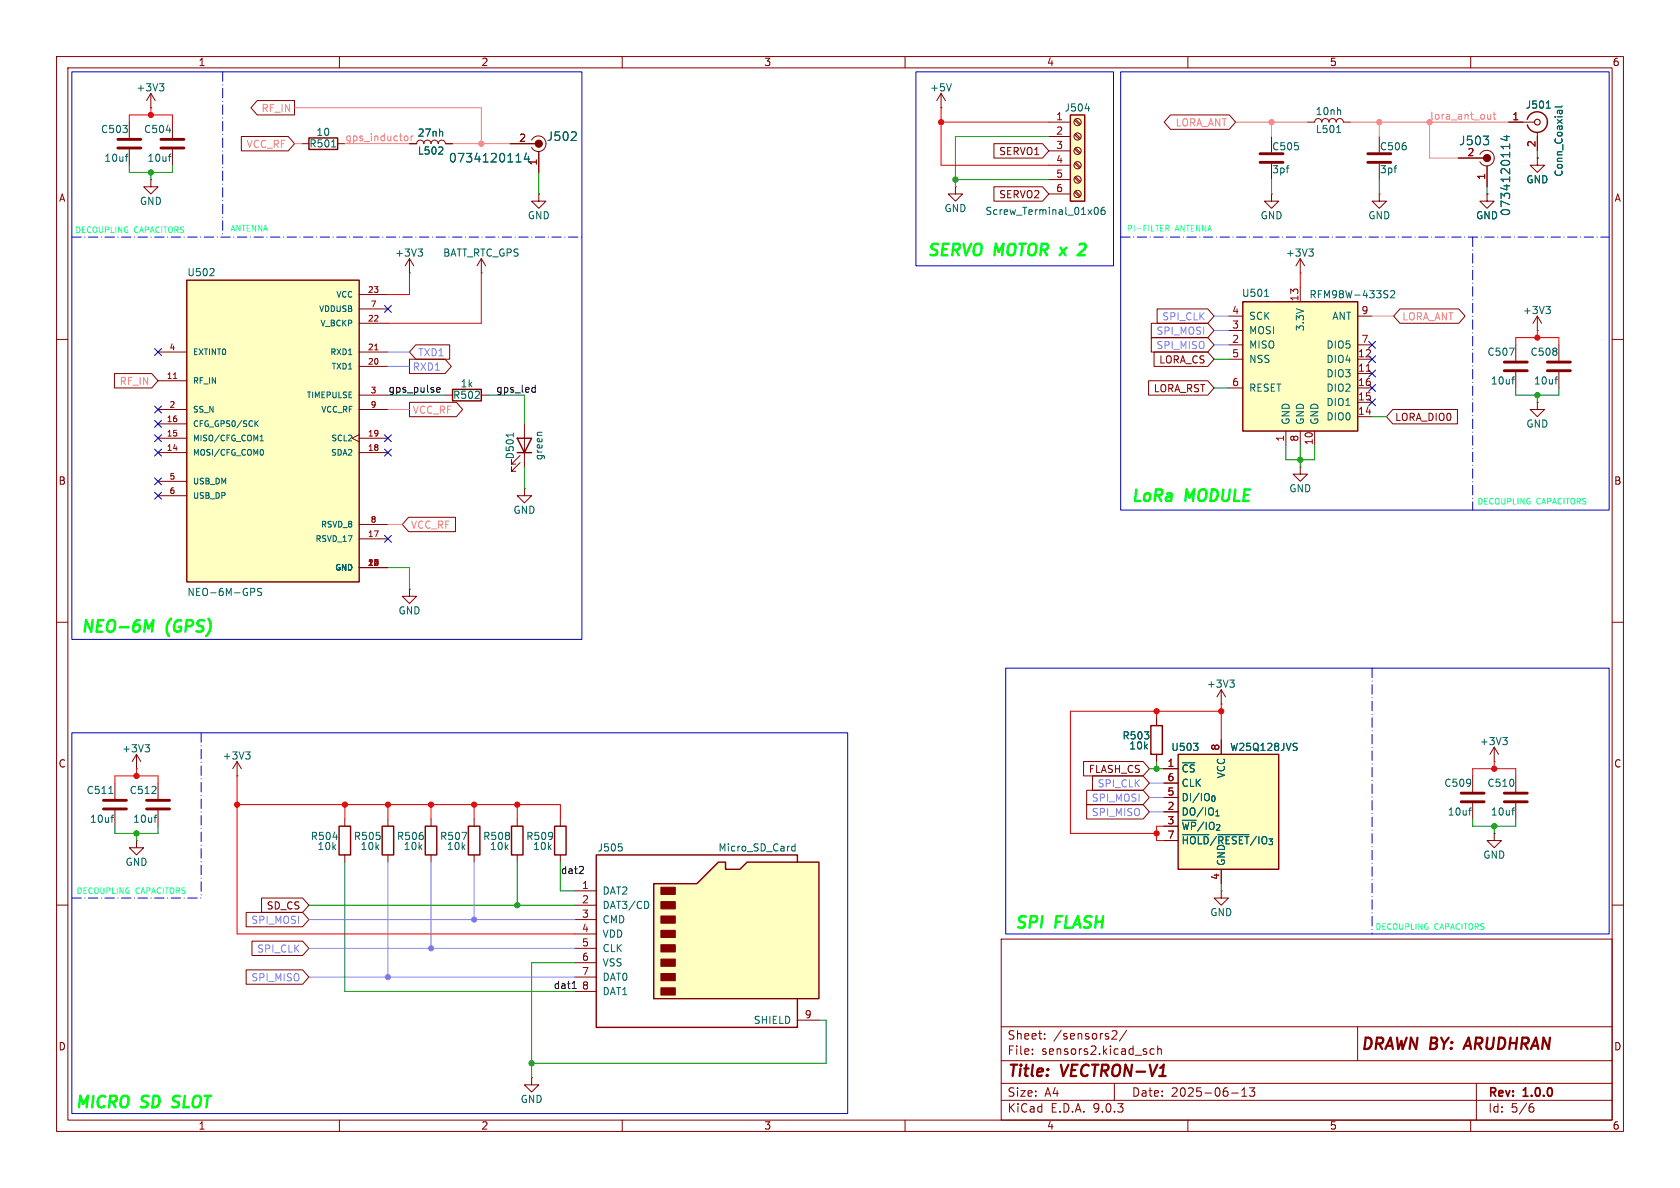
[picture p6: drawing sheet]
<svg xmlns="http://www.w3.org/2000/svg" width="297mm" height="210mm" viewBox="0 0 297 210" stroke-linecap="round" stroke-linejoin="round" font-family="sans-serif">
<g fill="none" stroke="#840000" stroke-width=".18">
<path d="M10 10h277v190h-277zM12 12h273v186h-273zM60 10v2M110 10v2M160 10v2M210 10v2M260 10v2M224.8 34.3v1.3h1.3l-1.3 1.2-1.3-1.2h1.3M224.8 34.3h.1M224.8 24.1v2.8M231.1 21.6h1.3a.64 .64 0 0 1 .6-.6 .64 .64 0 0 1 .7 .6 .64 .64 0 0 1 .6-.6 .64 .64 0 0 1 .6 .6 .64 .64 0 0 1 .7-.6 .64 .64 0 0 1 .6 .6 .64 .64 0 0 1 .7-.6 .64 .64 0 0 1 .6 .6h1.3M243.8 34.3v1.3h1.3l-1.3 1.2-1.2-1.2h1.2"/>
<path d="M243.8 34.3h.1M229.9 48.3h.1M229.9 45.7l-.8 1.3M229.9 45.7l.7 1.3M229.9 45.7v2.6M10 60h2M285 60h2M92.7 86.4v1.2h1.3l-1.3 1.3-1.3-1.3h1.3M92.7 86.4h.1M10 110h2M285 110h2M24.1 135.9h.1"/>
<path d="M24.1 133.4l-.7 1.2M24.1 133.4l.8 1.2M24.1 133.4v2.5M10 160h2M177 166h108v32h-108zM285 160h2M60 198v2M110 198v2M160 198v2M177 194.5h108M177 191.5h108M177 187.5h108"/>
<path d="M177 181.5h108M182.5 186.3v.1M182.5 185.5v.1M184.7 183.6v.1M184.7 182.8v.1M196.6 182.3l.6-.1 .2 .1 .1 .3-1 1.1h1M197 191.5v3M199.2 182.1l-1.3 2M204 185.5l-.4-.1-.3 .3v.4l.2 .2h.5M204.7 185.5l.2-.1 .3 .1 .1 .9M204.7 184.9v1.5M210 198v2"/>
<path d="M217.7 193.2h1.2M219.5 193.8h.9M219.5 192.7l.5-.4v1.5M220.9 192.3h.9l-.5 .6 .4 .1v.7l-.2 .1h-.4l-.2-.1M240 181.5v6M260 198v2M261 191.5v6.5M270.6 195.7h.4l.2 .3-.1 .5-.5 .1M271 195.1l-.4 .1"/>
</g>
<path d="M259.6 183.4l-.9 2" fill="none" stroke="#840000" stroke-width=".4"/>
<path d="M236.8 19.4l.2 .2v.7M227.4 29.7h.5M227.7 29.3h.2M236.3 23.4h.7M231.4 44h.8l-.5 .5M231.9 44.5l.3 .2v.3l-.3 .3M25.6 131.6h.8l-.4 .5M26.2 132.1l.2 .3v.3l-.2 .2" fill="none" stroke="#006464" stroke-width=".18"/>
<path d="M222.8 27.2h4M222.8 28.7h4" fill="none" stroke="#840000" stroke-width=".51"/>
<path d="M33 49.5h30.5v53.4h-30.5z" fill="#ffffc2"/>
<path d="M33 49.5h30.5v53.4h-30.5z" fill="none" stroke="#840000" stroke-width=".25"/>
<g fill="none" stroke="#840000" stroke-width=".18">
<path d="M166.4 19.1h.1M166.4 16.5l-.8 1.3M166.4 16.5l.7 1.3M166.4 16.5v2.6M168.9 33v1.3h1.3l-1.3 1.3-1.3-1.3h1.3M168.9 33h.1M63.5 52.1h5.1M63.5 54.6h5.1M63.5 57.2h5.1M27.9 62.2h5.1M27.9 67.3h5.1M27.9 72.4h5.1"/>
<path d="M27.9 74.9h5.1M27.9 77.5h5.1M63.5 76.8l-1.3 .7 1.3 .6M63.5 62.2h5.1M63.5 72.4h5.1M63.5 77.5h5.1M63.5 64.8h5.1M63.5 69.9h5.1M27.9 80h5.1M27.9 85.1h5.1M27.9 87.6h5.1M63.5 80h5.1"/>
<path d="M63.5 92.7h5.1M63.5 95.3h5.1M63.5 100.3h5.1M72.4 104.1v1.3h1.3l-1.3 1.3-1.3-1.3h1.3M72.4 104.1h.1"/>
</g>
<path d="M30.7 66.9h.6M66.2 61.8h.6" fill="none" stroke="#a90000" stroke-width=".18"/>
<path d="M168.2 14.8l-.4 1.3M37.1 48.7h.7M37.8 47.6v.4M45.2 74.8l.5 .6M45.7 74.4l-.6 .6M46 77.9h.6M46.1 77.2l.2-.3v1M46.3 79.5a.64 .64 0 0 1 0 1M44.3 104h.5l.2 .2-.1 .4-.6 .1M46.3 104.1l-.5-.1-.2 .1v.4l.5 .2 .2 .3-.3 .3-.5-.1" fill="none" stroke="#006464" stroke-width=".18"/>
<path d="M189.2 20.3h2.6v15.3h-2.6z" fill="#ffffc2"/>
<path d="M189.2 20.3h2.6v15.3h-2.6z" fill="none" stroke="#840000" stroke-width=".25"/>
<g fill="none" stroke="#840000" stroke-width=".18">
<path d="M185.4 21.6h3.8M185.4 24.1h3.8M185.4 26.7h3.8M185.4 29.2h3.8M185.4 31.8h3.8M185.4 34.3h3.8M190 21.3l.8 .8M190 23.8l.8 .8M190 26.3l.8 .9M190 28.9l.8 .8M190 31.4l.8 .9M190 34l.8 .8"/>
<path d="M190.1 21.1l.9 .8M190.1 23.6l.9 .9M190.1 26.2l.9 .8M190.1 28.7l.9 .8M190.1 31.2l.9 .9M190.1 33.8l.9 .8M20.3 138.4v2.8M20.3 143.3v2.8M24.1 148.6v1.3h1.3l-1.3 1.2-1.2-1.2h1.2M24.1 148.6h.1"/>
<circle cx="190.5" cy="34.3" r=".63"/>
<circle cx="190.5" cy="26.7" r=".63"/>
<circle cx="190.5" cy="31.7" r=".63"/>
<circle cx="190.5" cy="21.6" r=".63"/>
<circle cx="190.5" cy="24.1" r=".63"/>
<circle cx="190.5" cy="29.2" r=".63"/>
</g>
<path d="M191.8 19.2h.8M193.6 36.8l.1-.2a.68 .68 0 0 1 .5 .7 .68 .68 0 0 1-.5 .6l-.1-.1-.2-.4zM195.3 36.6l-.4 .1a.86 .86 0 0 0 0 1.2l.4-.1 .1-.4-.3-.3-.3 .1-.2 .2M19.2 140.3h.8M19.6 144.5h.5M20.1 144.1l-.3 .1" fill="none" stroke="#006464" stroke-width=".18"/>
<path d="M18.3 141.5h4.1M18.3 143h4.1" fill="none" stroke="#840000" stroke-width=".51"/>
<path d="M115.6 156.2h7.6l3.8-3.8h1.3v1.3h2.5l1.3-1.3h12.7v24.1h-29.2z" fill="#ffffc2"/>
<path d="M270 21.1a1.81 1.81 0 0 1 2.8-1 1.81 1.81 0 0 1 0 2.9 1.81 1.81 0 0 1-2.8-.9M80 68.8h5.1v2.1h-5.1zM91.4 77.5h2.6l-1.3 2.5zM91.4 80h2.6M203.5 128.3h2v5.1h-2zM59.9 146.1h2.1v5h-2.1zM67.6 146.1h2v5h-2zM75.2 146.1h2v5h-2zM115.6 156.2h7.6l3.8-3.8h1.3v1.3h2.5l1.3-1.3h12.7v24.1h-29.2zM141 152.4v-1.3h-35.6v30.5h35.6v-5.1" fill="none" stroke="#840000" stroke-width=".25"/>
<g fill="#840000" stroke="#840000" stroke-width=".18">
<path d="M116.8 156.8h2.6v1.3h-2.6z"/>
<path d="M116.8 159.4h2.6v1.3h-2.6z"/>
<path d="M116.8 161.9h2.6v1.3h-2.6z"/>
<path d="M116.8 164.5h2.6v1.2h-2.6z"/>
<path d="M116.8 167h2.6v1.3h-2.6z"/>
<path d="M116.8 169.5h2.6v1.3h-2.6z"/>
<path d="M116.8 172.1h2.6v1.3h-2.6z"/>
<path d="M116.8 174.6h2.6v1.3h-2.6z"/>
<circle cx="95.2" cy="25.4" r=".63"/>
</g>
<g fill="none" stroke="#840000" stroke-width=".18">
<path d="M90.2 25.4h4.4M94 24.8a1.34 1.34 0 0 1 2-.4 1.34 1.34 0 0 1 0 2 1.34 1.34 0 0 1-2-.4M95.2 34.3v1.3h-1.2l1.2 1.2 1.3-1.2h-1.3M95.2 34.3h.1M95.2 26.8v3.7M266.7 21.6h4.6M271.8 23.4v3.3M85.1 48.3h.1M85.1 45.7l-.8 1.3M85.1 45.7l.8 1.3M85.1 45.7v2.6M271.8 58.4h.1"/>
<path d="M271.8 55.9l-.8 1.3M271.8 55.9l.7 1.3M271.8 55.9v2.5M78.7 69.9h1.3M85.1 69.9h1.3M92.7 74.9v7.7M271.8 71.1v1.3h1.2l-1.2 1.3-1.3-1.3h1.3M271.8 71.1h.1M275.6 61v2.8M275.6 65.8v2.8M91.9 81.8l-1.5 1.5v-.7v.7h.8M91.9 80.5l-1.5 1.5v-.7v.7h.8"/>
<path d="M229.9 82.6v1.2h1.2l-1.2 1.3-1.3-1.3h1.3M229.9 82.6h.1M204.5 127v1.3M204.5 133.4v1.2M61 144.8v1.3M61 151.1v1.3M68.6 144.8v1.3M68.6 151.1v1.3M76.2 144.8v1.3M76.2 151.1v1.3M101.6 157.5h3.8M101.6 160h3.8"/>
<path d="M101.6 162.6h3.8M101.6 165.1h3.8M101.6 167.6h3.8M101.6 170.2h3.8M101.6 172.7h3.8M101.6 175.3h3.8M141 180.3h3.8"/>
</g>
<g fill="none" stroke="#006464" stroke-width=".18">
<path d="M273.4 19.1h.7M275.6 19.5l.1 .4M276.1 19.5l.1 .4M276.2 19.5h-.7l-.2 .2v.2M276.2 18.7l-.2 .2h-1.1M91.2 28.6h.9M93 27l-.3 1.1h.9M93.4 27.6v1M100.9 24.8h1M101.8 23.4v.6M273.3 54.2h.8l-.4 .5M273.8 54.7l.3 .2v.3l-.3 .2"/>
<path d="M90.7 76.5v.8M95.8 76.4l-.8 .1M274.9 67h.5M275.4 66.6l-.3 .1M58.9 148h.8M109.3 149.2h.6M109.9 149.7l.1 .2-.1 .5M114.4 159.4l.3 .5-.3 .6M140 150.2l.2 .2h.4M140.6 149.2v1.2M140.6 149.7l-.4-.1-.2 .2"/>
</g>
<circle cx="271.8" cy="21.6" r=".51" fill="none" stroke="#840000" stroke-width=".2"/>
<path d="M273.6 64h4M273.6 65.5h4" fill="none" stroke="#840000" stroke-width=".51"/>
<path d="M208.3 133.4h17.8v20.3h-17.8z" fill="#ffffc2"/>
<path d="M208.3 133.4h17.8v20.3h-17.8zM82.8 146.1h2v5h-2zM90.4 146.1h2.1v5h-2.1zM98 146.1h2.1v5h-2.1z" fill="none" stroke="#840000" stroke-width=".25"/>
<g fill="none" stroke="#840000" stroke-width=".18">
<path d="M30.5 21.6v2.8M30.5 26.4v2.8M243.8 24.1v2.8M257.8 27.9h4.5M261.6 27.3a1.34 1.34 0 0 1 2.1-.4 1.34 1.34 0 0 1 0 2.1 1.34 1.34 0 0 1-2.1-.4M262.9 29.3v3.7M268 61v2.8M268 65.8v2.8M205.7 135.9h2.6M205.7 138.4h2.6M215.9 124.5h.1M215.9 121.9v2.6"/>
<path d="M215.9 130.8v2.6M215.9 121.9l-.8 1.3M215.9 121.9l.8 1.3M260.3 137.2v2.8M264.2 134.6h.1M264.2 132.1l-.8 1.3M264.2 132.1l.7 1.3M264.2 132.1v2.5M83.8 144.8v1.3M83.8 151.1v1.3M91.4 144.8v1.3M91.4 151.1v1.3"/>
<path d="M99.1 144.8v1.3M99.1 151.1v1.3M205.7 141h2.6M205.7 143.5h2.6M205.7 146.1h2.6M205.7 148.6h2.6M215.9 157.5v1.3h1.3l-1.3 1.2-1.3-1.2h1.3M215.9 157.5h.1M215.9 153.7v2.5M260.3 142v2.8M264.2 147.3v1.3h1.2l-1.2 1.3-1.3-1.3h1.3M264.2 147.3h.1"/>
</g>
<g fill="none" stroke="#006464" stroke-width=".18">
<path d="M29.4 23h.8M29.8 27.7h.4M30.2 27.2l-.2 .1M246.4 29.7h.5M246.8 29.3h.1M262.2 24.1h1l-.5 .5M263.1 24.8v.6M265.9 24.1h1M266.4 23.9v1l-1.1-.4M266.9 25.4v.9M266.8 61.5h.9l-.6 1.3M267.3 67h.4"/>
<path d="M267.7 66.6l-.2 .1M211 131.4h.8l-.4 .5M211.7 132v.5M217.4 120.2h.8l-.4 .5M218 120.7l.2 .2v.3l-.2 .3M228.8 131.4l.5 .1M229.1 132.1l.2 .2-.2 .4M265.7 130.4h.8l-.5 .5M266.2 130.9l.3 .2v.3l-.3 .2M81.7 147.1h.8l-.5 1.3M209 147.5h4.7M215.3 147.5h5.5"/>
<path d="M259.6 143.2h.5M260.1 142.8l-.2 .1"/>
</g>
<path d="M28.4 24.6h4.1M28.4 26.2h4.1M241.8 27.2h4.1M241.8 28.7h4.1M265.9 64h4.1M265.9 65.5h4.1M258.3 140.2h4.1M258.3 141.7h4.1" fill="none" stroke="#840000" stroke-width=".51"/>
<circle cx="262.9" cy="27.9" r=".63" fill="#840000" stroke="#840000" stroke-width=".18"/>
<path d="M219.7 53.3h20.3v22.9h-20.3z" fill="#ffffc2"/>
<path d="M54.6 24.4h5.1v2h-5.1zM219.7 53.3h20.3v22.9h-20.3z" fill="none" stroke="#840000" stroke-width=".25"/>
<g fill="none" stroke="#840000" stroke-width=".18">
<path d="M26.7 19.1h.1M26.7 16.5l-.8 1.3M26.7 16.5l.7 1.3M26.7 16.5v2.6M45.5 17.8h6.6v2.5h-6.6l-1.1-1.2zM22.9 21.6v2.8M22.9 26.4v2.8M26.7 31.8v1.2h1.2l-1.2 1.3-1.3-1.3h1.3M26.7 31.8h.1M42.7 24.1h8.3l1.1 1.3-1.1 1.3h-8.3zM53.3 25.4h1.3M59.7 25.4h1.3"/>
<path d="M72.4 25.4h1.3a.64 .64 0 0 1 .6-.6 .64 .64 0 0 1 .6 .6 .64 .64 0 0 1 .7-.6 .64 .64 0 0 1 .6 .6 .64 .64 0 0 1 .6-.6 .64 .64 0 0 1 .7 .6 .64 .64 0 0 1 .6-.6 .64 .64 0 0 1 .6 .6h1.3M90.2 25.4h4.4M95.2 26.8v3.7M175.7 25.4h8.6l1.1 1.3-1.1 1.2h-8.6zM175.7 33h8.6l1.1 1.3-1.1 1.3h-8.6zM206.9 20.3h10.4l1.1 1.3-1.1 1.3h-10.4l-1.1-1.3zM257.8 27.9h4.5M262.9 34.3v1.3h1.3l-1.3 1.2-1.3-1.2h1.3M262.9 34.3h.1M262.9 29.3v3.7M266.7 21.6h2.5M271.8 27.9v1.3h1.2l-1.2 1.3-1.3-1.3h1.3"/>
<path d="M271.8 27.9h.1M271.8 24.1v2.6M72.4 48.3h.1M72.4 45.7l-.8 1.3M72.4 45.7l.8 1.3M72.4 45.7v2.6M203.5 57.1h10l1.1 1.3-1.1 1.3h-10zM203.5 59.7h10l1.1 1.3-1.1 1.2h-10zM204.6 54.6h8.9l1.1 1.3-1.1 1.3h-8.9zM217.2 55.9h2.5M217.2 58.4h2.5M229.9 50.8v2.5"/>
<path d="M240 55.9h2.6M247.5 54.6h10.4l1.1 1.3-1.1 1.3h-10.4l-1.1-1.3zM20.2 66h6.6l1.1 1.3-1.1 1.3h-6.6zM72.4 71.1h8.3l1.1 1.3-1.1 1.3h-8.3zM72.4 63.5h6.3l1.1 1.3-1.1 1.2h-6.3zM73.5 61h6v2.5h-6l-1.1-1.3zM203.1 67.3h10.4l1.1 1.3-1.1 1.3h-10.4zM204 62.2h9.5l1.1 1.3-1.1 1.3h-9.5zM217.2 61h2.5M217.2 63.5h2.5M217.2 68.6h2.5M227.3 76.2v2.5"/>
<path d="M229.9 76.2v2.5M232.4 76.2v2.5M240 61h2.6M240 63.5h2.6M240 68.6h2.6M240 66h2.6M240 71.1h2.6M240 73.7h2.6M246.2 72.4h11.5v2.5h-11.5l-1.1-1.2zM72.2 91.4h8.3v2.6h-8.3l-1.1-1.3zM27.9 138.4v2.8M41.9 137.2h.1"/>
<path d="M41.9 134.6l-.8 1.3M41.9 134.6l.8 1.3M41.9 134.6v2.6M191.6 134.6h10.5l1.1 1.3-1.1 1.3h-10.5zM192.1 139.7h10l1.1 1.3-1.1 1.2h-10zM193.1 137.2h9l1.1 1.2-1.1 1.3h-9zM204.5 127v1.3M204.5 133.4v1.2M205.7 135.9h2.6M205.7 138.4h2.6M215.9 130.8v2.6M268 137.2v2.8"/>
<path d="M27.9 143.3v2.8M46.2 158.7h7.3l1.1 1.3-1.1 1.3h-7.3zM192.1 142.2h10l1.1 1.3-1.1 1.3h-10zM205.7 141h2.6M205.7 143.5h2.6M205.7 146.1h2.6M205.7 148.6h2.6M215.9 153.7v2.5M268 142v2.8M43.5 161.3h10l1.1 1.3-1.1 1.2h-10zM43.5 171.4h10l1.1 1.3-1.1 1.3h-10zM44.5 166.4h9l1.1 1.2-1.1 1.3h-9z"/>
<path d="M94 190.5v1.3h1.2l-1.2 1.2-1.3-1.2h1.3M94 190.5h.1"/>
</g>
<path d="M241.5 65.6h.8" fill="none" stroke="#a90000" stroke-width=".18"/>
<g fill="none" stroke="#006464" stroke-width=".18">
<path d="M28.2 14.8h.8l-.5 .5M28.7 15.3l.3 .2v.3l-.3 .3M273.4 19.1h.7M275.6 19.5l.1 .4M276.1 19.5l.1 .4M276.2 19.5h-.7l-.2 .2v.2M276.2 18.7l-.2 .2h-1.1M22.1 27.7h.5M22.6 27.2l-.2 .1M58.6 26h.8M77.5 27.2h.8M78.1 23.2l.2 .2v.7"/>
<path d="M78.2 26.1v.4M91.2 28.6h.9M93 27l-.3 1.1h.9M93.4 27.6v1M100.9 24.8h1M101.8 23.4v.6M262.2 24.1h1l-.5 .5M263.1 24.8v.6M265.9 24.1h1M266.4 23.9v1l-1.1-.4M266.9 25.4v.9M73.9 44h.8l-.4 .5"/>
<path d="M74.4 44.5l.3 .2v.3l-.3 .3M223.6 52.4h.7M244.9 52l.3 .1 .2 .3-.3 .2h-.3M244.9 51.4h.5M245.8 51.5l.5-.1 .3 .3-.8 .9h.8M43.4 132.9h.8l-.4 .5M44 133.4l.2 .2v.3l-.2 .3M211 131.4h.8l-.4 .5M211.7 132v.5M228.8 131.4l.5 .1M229.1 132.1l.2 .2-.2 .4M27.2 144.5h.5"/>
<path d="M27.7 144.1l-.2 .1M209 147.5h4.7M215.3 147.5h5.5M267.3 143.2h.4M267.7 142.8l-.2 .1"/>
</g>
<path d="M20.8 24.6h4.1M20.8 26.2h4.1M25.9 141.5h4.1M25.9 143h4.1M265.9 140.2h4.1M265.9 141.7h4.1" fill="none" stroke="#840000" stroke-width=".51"/>
<path d="M77.2 68.9l.6-.1v-.2l-.4-.1-.2 .2 .1 .6h.5M94.3 68.5l.3 .1M94.6 68.1v1.2M94.6 69.3h-.3M103 153.2l.2 .2-.1 .3-.7 .7h.8M101.2 174.7h.7M101.4 173.7l.1-.2v1.2" fill="none" stroke="#0f0f0f" stroke-width=".18"/>
<g fill="none" stroke="#ff7f7f" stroke-width=".18">
<path d="M52.1 19.1h33v6.3M264.1 19.8v1.1l.3 .2M52.1 25.4h1.2M61 25.4h11.4M71.6 24.1l.3-.1 .2 .3v.5l-.2 .1-.3-.1M72.7 24v.9M73 24l-.3 .3M80 25.4h10.2M218.4 21.6h12.7M224.8 21.6v2.5M238.8 21.6h27.9M243.8 21.6v2.5"/>
<path d="M252.7 21.6v6.3h5.1M263.5 20.2v.9M263.5 21l-.1 .1-.3-.1M264 20.2h.4M242.6 55.9h3.8M68.6 72.4h3.8M68.6 92.7h2.5"/>
</g>
<path d="M39.4 12.7v29.2M12.7 41.9h90.2M198.1 41.9h86.4M260.3 41.9v48.3M242.6 118.1v47M35.6 129.5v29.3M12.7 158.8h22.9" fill="none" stroke="#0000c2" stroke-width=".18" stroke-dasharray="1.7 .6 0 .6"/>
<g fill="none" stroke="#f00" stroke-width=".18">
<path d="M26.7 19.1v1.2M166.4 19.1v10.1h19M22.9 21.6v-1.3h7.6v1.3M166.4 21.6h19M72.4 48.3v3.8h-3.8M85.1 48.3v8.9h-16.5M229.9 48.3v2.5M271.8 58.4v1.3M268 61v-1.3h7.6v1.3M20.3 138.4v-1.2h7.6v1.2M24.1 135.9v1.3M41.9 137.2v27.9h59.7"/>
<path d="M204.5 125.7v1.3M215.9 125.7h-26.7v21.6h15.3M215.9 124.5v6.3M260.3 137.2v-1.3h7.7v1.3M264.2 134.6v1.3M41.9 142.2h57.2v2.6M61 142.2v2.6M68.6 142.2v2.6M76.2 142.2v2.6M83.8 142.2v2.6M91.4 142.2v2.6M205.7 146.1h-1.2v2.5h1.2"/>
</g>
<g fill="none" stroke="#009600" stroke-width=".18">
<path d="M22.9 29.2v1.3h7.6v-1.3M26.7 30.5v1.3M95.2 30.5v3.8M168.9 31.8h16.5M185.4 24.1h-16.5v8.9M224.8 31.8v2.5M243.8 31.8v2.5M262.9 33v1.3M271.8 26.7v1.2M68.6 69.9h10.1M86.4 69.9h6.3v5M214.6 63.5h2.6"/>
<path d="M214.6 68.6h2.6M227.3 78.7v2.6h5.1v-2.6M229.9 78.7v3.9M242.6 73.7h2.5M268 68.6v1.3h7.6v-1.3M271.8 69.9v1.2M92.7 82.6v3.8M68.6 100.3h3.8v3.8M203.2 135.9h2.5M204.5 134.6v1.3M20.3 146.1v1.2h7.6v-1.2M24.1 147.3v1.3"/>
<path d="M61 152.4v22.9h40.6M91.4 152.4v7.6M99.1 152.4v5.1h2.5M215.9 156.2v1.3M260.3 144.8v1.3h7.7v-1.3M264.2 146.1v1.2M54.6 160h47M101.6 170.2h-7.6v20.3M144.8 180.3h1.2v7.7h-52"/>
</g>
<g fill="none" stroke="#7f7fff" stroke-width=".18">
<path d="M214.6 58.4h2.6M214.6 55.9h2.6M68.6 62.2h3.8M68.6 64.8h3.8M214.6 61h2.6M203.2 138.4h2.5M68.6 152.4v20.3M76.2 152.4v15.2M83.8 152.4v10.2M203.2 141h2.5M203.2 143.5h2.5M54.6 172.7h47"/>
<path d="M54.6 162.6h47M54.6 167.6h47"/>
</g>
<g fill="none" stroke="#000084" stroke-width=".18">
<path d="M68 54l1.2 1.2M69.2 54l-1.2 1.2M27.3 61.6l1.2 1.2M27.3 79.4l1.2 1.2M27.3 74.3l1.2 1.2M27.3 76.9l1.2 1.2M27.3 71.8l1.2 1.2M28.5 61.6l-1.2 1.2M28.5 79.4l-1.2 1.2M28.5 74.3l-1.2 1.2M28.5 76.9l-1.2 1.2M28.5 71.8l-1.2 1.2"/>
<path d="M68 76.9l1.2 1.2M68 79.4l1.2 1.2M69.2 76.9l-1.2 1.2M69.2 79.4l-1.2 1.2M242 65.4l1.2 1.2M242 70.5l1.2 1.2M242 68l1.2 1.2M242 62.9l1.2 1.2M242 60.4l1.2 1.2M243.2 65.4l-1.2 1.2M243.2 70.5l-1.2 1.2M243.2 68l-1.2 1.2"/>
<path d="M243.2 62.9l-1.2 1.2M243.2 60.4l-1.2 1.2M27.3 87l1.2 1.2M27.3 84.5l1.2 1.2M28.5 87l-1.2 1.2M28.5 84.5l-1.2 1.2M68 94.6l1.2 1.3M69.2 94.6l-1.2 1.3"/>
</g>
<path d="M191.1 43.1h.5a.45 .45 0 0 1 .3 .6l-.1 .3-1.3 1.1h1.3M26.3 111.1l.8-1.5-.2 2.1M30.4 195.6l.3 .1M30.7 193.9l-.1 .4 .1 .2" fill="none" stroke="#0f0" stroke-width=".41"/>
<path d="M206.1 39.8h.4l.2 .2-.1 .3-.5 .1M206.3 40.4l.4 .5" fill="none" stroke="#0ff" stroke-width=".18"/>
<path d="M12.7 12.7h90.2v100.3h-90.2zM161.9 12.7h34.9v34.3h-34.9zM198.1 12.7h86.4v77.5h-86.4zM177.8 118.1h106.7v47h-106.7zM12.7 129.5h137.2v67.4h-137.2z" fill="none" stroke="#0000c2" stroke-width=".18"/>
<g fill="#f00" stroke="#f00" stroke-width=".18">
<circle cx="41.9" cy="142.2" r=".46"/>
<circle cx="24.1" cy="137.2" r=".46"/>
<circle cx="26.7" cy="20.3" r=".46"/>
<circle cx="91.4" cy="142.2" r=".46"/>
<circle cx="61" cy="142.2" r=".46"/>
<circle cx="76.2" cy="142.2" r=".46"/>
<circle cx="83.8" cy="142.2" r=".46"/>
<circle cx="68.6" cy="142.2" r=".46"/>
<circle cx="215.9" cy="125.7" r=".46"/>
<circle cx="264.2" cy="135.9" r=".46"/>
<circle cx="204.5" cy="147.3" r=".46"/>
<circle cx="204.5" cy="125.7" r=".46"/>
<circle cx="166.4" cy="21.6" r=".46"/>
<circle cx="271.8" cy="59.7" r=".46"/>
</g>
<g fill="#009600" stroke="#009600" stroke-width=".18">
<circle cx="24.1" cy="147.3" r=".46"/>
<circle cx="94" cy="188" r=".46"/>
<circle cx="91.4" cy="160" r=".46"/>
<circle cx="26.7" cy="30.5" r=".46"/>
<circle cx="229.9" cy="81.3" r=".46"/>
<circle cx="264.2" cy="146.1" r=".46"/>
<circle cx="204.5" cy="135.9" r=".46"/>
<circle cx="168.9" cy="31.8" r=".46"/>
<circle cx="271.8" cy="69.9" r=".46"/>
</g>
<g fill="#ff7f7f" stroke="#ff7f7f" stroke-width=".18">
<circle cx="85.1" cy="25.4" r=".46"/>
<circle cx="243.8" cy="21.6" r=".46"/>
<circle cx="224.8" cy="21.6" r=".46"/>
</g>
<g fill="#7f7fff" stroke="#7f7fff" stroke-width=".18">
<circle cx="83.8" cy="162.6" r=".46"/>
<circle cx="68.6" cy="172.7" r=".46"/>
<circle cx="76.2" cy="167.6" r=".46"/>
</g>
<g font-size="2.8" fill="#0f0">
<text x="163.8" y="45.8">SERVO</text>
<text x="175.9" y="45.8">MOTOR x</text>
<text x="199.9" y="89.3">LoRa</text>
<text x="209.6" y="89.3">MODULE</text>
<text x="14.2" y="112.4">NEO-6M</text>
<text x="29.5" y="112.4">(GPS)</text>
<text x="179.3" y="164.7">SPI</text>
<text x="186.6" y="164.7">FLASH</text>
<text x="13.2" y="196.4">MICRO</text>
<text x="25.1" y="196.4">SD</text>
<text x="31.4" y="196.4">SLOT</text>
</g>
<g font-size="2.8" fill="#840000">
<text x="178" y="190.9">Title:</text>
<text x="187.7" y="190.9">VECTRON-V1</text>
<text x="240.5" y="186.1">DRAWN BY:</text>
<text x="259.9" y="186.1">ARUDHRAN</text>
</g>
<g font-size="2.1" fill="#006464">
<text x="79.3" y="28.9">0734120114</text>
<text x="96.6" y="25.1">J502</text>
<text x="257.9" y="25.9">J503</text>
<text x="267.2" y="38.3" transform="rotate(-90 267.2 38.3)">0734120114</text>
</g>
<g font-size="2.1" fill="#840000">
<text x="178" y="184">Sheet:</text>
<text x="186.2" y="184">/sensors2/</text>
<text x="178" y="186.7">File:</text>
<text x="184.1" y="186.7">sensors2.kicad_sch</text>
<text x="178" y="196.9">KiCad</text>
<text x="178" y="194.1">Size:</text>
<text x="184.7" y="194.1">A4</text>
<text x="185.7" y="196.9">E.D.A.</text>
<text x="193.3" y="196.9">9.0.3</text>
<text x="200" y="194.1">Date:</text>
<text x="207" y="194.1">2025-06-13</text>
<text x="263" y="194.3">Rev:</text>
<text x="263" y="196.9">Id:</text>
<text x="267.1" y="196.9">5/6</text>
<text x="269.4" y="194.3">1.0.0</text>
</g>
<g font-size="1.8" fill="#840000">
<text x="35" y="11.9">1</text>
<text x="85" y="11.9">2</text>
<text x="135" y="11.9">3</text>
<text x="185" y="11.9">4</text>
<text x="235" y="11.9">5</text>
<text x="285" y="11.9">6</text>
<text x="176.5" y="27.6">SERVO1</text>
<text x="10.3" y="35.9">A</text>
<text x="176.5" y="35.2">SERVO2</text>
<text x="285.3" y="35.9">A</text>
<text x="204.8" y="64.5">LORA_CS</text>
<text x="203.9" y="69.5">LORA_RST</text>
<text x="246.5" y="74.6">LORA_DIO0</text>
<text x="10.3" y="85.9">B</text>
<text x="285.3" y="85.9">B</text>
<text x="10.3" y="135.9">C</text>
<text x="192.4" y="136.8">FLASH_CS</text>
<text x="285.3" y="135.9">C</text>
<text x="47.1" y="161">SD_CS</text>
<text x="10.3" y="185.9">D</text>
<text x="285.3" y="185.9">D</text>
<text x="35" y="199.9">1</text>
<text x="85" y="199.9">2</text>
<text x="135" y="199.9">3</text>
<text x="185" y="199.9">4</text>
<text x="235" y="199.9">5</text>
<text x="285" y="199.9">6</text>
</g>
<g font-size="1.8" fill="#006464">
<text x="24" y="16.4">+3V3</text>
<text x="164.3" y="16.4">+5V</text>
<text x="17.7" y="23.7">C503</text>
<text x="25.4" y="23.7">C504</text>
<text x="188.1" y="19.9">J504</text>
<text x="232.5" y="20.5">10nh</text>
<text x="232.5" y="23.7">L501</text>
<text x="269.6" y="19.4">J501</text>
<text x="18.4" y="28.8">10uf</text>
<text x="26" y="28.8">10uf</text>
<text x="54.6" y="26.3">R501</text>
<text x="55.8" y="24.2">10</text>
<text x="73.7" y="24.4">27nh</text>
<text x="73.8" y="27.5">L502</text>
<text x="224.8" y="26.8">C505</text>
<text x="243.8" y="26.8">C506</text>
<text x="224.8" y="30.8">3pf</text>
<text x="243.8" y="30.8">3pf</text>
<text x="269.7" y="32.6">GND</text>
<text x="276.5" y="31.3" transform="rotate(-90 276.5 31.3)">Conn_Coaxial</text>
<text x="24.6" y="36.4">GND</text>
<text x="93.2" y="39">GND</text>
<text x="166.9" y="37.7">GND</text>
<text x="174.1" y="38.2">Screw_Terminal_01x06</text>
<text x="222.8" y="39">GND</text>
<text x="241.8" y="39">GND</text>
<text x="260.9" y="39">GND</text>
<text x="69.7" y="45.6">+3V3</text>
<text x="78.2" y="45.6">BATT_RTC_GPS</text>
<text x="227.2" y="45.6">+3V3</text>
<text x="33" y="49">U502</text>
<text x="219.5" y="52.7">U501</text>
<text x="231.4" y="52.9">RFM98W-433S2</text>
<text x="220.7" y="56.7">SCK</text>
<text x="220.7" y="59.3">MOSI</text>
<text x="230.7" y="58.7" transform="rotate(-90 230.7 58.7)">3.3V</text>
<text x="235.4" y="56.7">ANT</text>
<text x="269.1" y="55.7">+3V3</text>
<text x="220.7" y="61.8">MISO</text>
<text x="220.7" y="64.4">NSS</text>
<text x="234.4" y="61.8">DIO5</text>
<text x="234.4" y="64.4">DIO4</text>
<text x="262.9" y="63.1">C507</text>
<text x="270.5" y="63.1">C508</text>
<text x="80" y="70.7">R502</text>
<text x="81.3" y="68.7">1k</text>
<text x="220.7" y="69.4">RESET</text>
<text x="234.4" y="66.9">DIO3</text>
<text x="234.4" y="69.4">DIO2</text>
<text x="234.4" y="72">DIO1</text>
<text x="263.5" y="68.2">10uf</text>
<text x="271.1" y="68.2">10uf</text>
<text x="228.2" y="75.2" transform="rotate(-90 228.2 75.2)">GND</text>
<text x="230.7" y="75.2" transform="rotate(-90 230.7 75.2)">GND</text>
<text x="233.3" y="75.2" transform="rotate(-90 233.3 75.2)">GND</text>
<text x="234.4" y="74.5">DIO0</text>
<text x="269.7" y="75.8">GND</text>
<text x="91" y="81.3" transform="rotate(-90 91 81.3)">D501</text>
<text x="96.1" y="81.5" transform="rotate(-90 96.1 81.5)">green</text>
<text x="227.8" y="87.2">GND</text>
<text x="90.7" y="91">GND</text>
<text x="33" y="105.6">NEO-6M-GPS</text>
<text x="70.4" y="108.8">GND</text>
<text x="213.3" y="121.8">+3V3</text>
<text x="198.3" y="130.9">R503</text>
<text x="261.5" y="131.9">+3V3</text>
<text x="21.5" y="133.2">+3V3</text>
<text x="39.3" y="134.5">+3V3</text>
<text x="199.5" y="132.7">10k</text>
<text x="207" y="132.9">U503</text>
<text x="208.8" y="136.8">~{CS}</text>
<text x="216.8" y="137.7" transform="rotate(-90 216.8 137.7)">VCC</text>
<text x="217.4" y="132.9">W25Q128JVS</text>
<text x="15.2" y="140.6">C511</text>
<text x="22.8" y="140.6">C512</text>
<text x="208.8" y="139.3">CLK</text>
<text x="208.8" y="141.8">DI/IO_{0}</text>
<text x="255.2" y="139.3">C509</text>
<text x="262.9" y="139.3">C510</text>
<text x="15.8" y="145.6">10uf</text>
<text x="23.4" y="145.6">10uf</text>
<text x="54.8" y="148.7">R504</text>
<text x="62.5" y="148.7">R505</text>
<text x="70.1" y="148.7">R506</text>
<text x="77.7" y="148.7">R507</text>
<text x="85.3" y="148.7">R508</text>
<text x="92.9" y="148.7">R509</text>
<text x="208.8" y="144.4">DO/IO_{1}</text>
<text x="208.8" y="146.9">~{WP}/IO_{2}</text>
<text x="208.8" y="149.5">~{HOLD}/~{RESET}/IO_{3}</text>
<text x="255.8" y="144.4">10uf</text>
<text x="263.5" y="144.4">10uf</text>
<text x="22.1" y="153.3">GND</text>
<text x="56" y="150.5">10k</text>
<text x="63.6" y="150.5">10k</text>
<text x="71.3" y="150.5">10k</text>
<text x="78.9" y="150.5">10k</text>
<text x="86.5" y="150.5">10k</text>
<text x="94.1" y="150.5">10k</text>
<text x="105.6" y="150.7">J505</text>
<text x="126.9" y="150.7">Micro_SD_Card</text>
<text x="216.8" y="153.2" transform="rotate(-90 216.8 153.2)">GND</text>
<text x="262.1" y="152">GND</text>
<text x="106.4" y="158.3">DAT2</text>
<text x="106.4" y="160.9">DAT3/CD</text>
<text x="106.4" y="163.4">CMD</text>
<text x="106.4" y="166">VDD</text>
<text x="213.9" y="162.2">GND</text>
<text x="106.4" y="168.5">CLK</text>
<text x="106.4" y="171">VSS</text>
<text x="106.4" y="173.6">DAT0</text>
<text x="106.4" y="176.1">DAT1</text>
<text x="133.2" y="181.2">SHIELD</text>
<text x="91.9" y="195.2">GND</text>
</g>
<g font-size="1.8" fill="#ff7f7f">
<text x="46.1" y="20">RF_IN</text>
<text x="207.7" y="22.5">LORA_ANT</text>
<text x="252.7" y="21.2">lora_ant_out</text>
<text x="43.5" y="26.4">VCC_RF</text>
<text x="61" y="25.1">gps_inductor</text>
<text x="247.8" y="56.8">LORA_ANT</text>
<text x="21" y="68.3">RF_IN</text>
<text x="72.9" y="73.3">VCC_RF</text>
<text x="72.5" y="93.7">VCC_RF</text>
</g>
<g font-size="1.8" fill="#a90000">
<text x="186.6" y="21.3">1</text>
<text x="186.6" y="23.9">2</text>
<text x="267.3" y="21.3">1</text>
<text x="91.7" y="25.1">2</text>
<text x="95" y="29.3" transform="rotate(-90 95 29.3)">1</text>
<text x="186.6" y="26.4">3</text>
<text x="186.6" y="29">4</text>
<text x="259.3" y="27.7">2</text>
<text x="271.5" y="26.1" transform="rotate(-90 271.5 26.1)">2</text>
<text x="186.6" y="31.5">5</text>
<text x="186.6" y="34">6</text>
<text x="262.6" y="31.9" transform="rotate(-90 262.6 31.9)">1</text>
<text x="229.6" y="53.4" transform="rotate(-90 229.6 53.4)">13</text>
<text x="217.7" y="55.6">4</text>
<text x="217.7" y="58.2">3</text>
<text x="240.6" y="55.6">9</text>
<text x="217.7" y="60.7">2</text>
<text x="217.7" y="63.2">5</text>
<text x="240" y="63.2">12</text>
<text x="240" y="65.8">11</text>
<text x="240.6" y="60.7">7</text>
<text x="217.7" y="68.3">6</text>
<text x="240" y="68.3">16</text>
<text x="240" y="70.9">15</text>
<text x="240" y="73.4">14</text>
<text x="227.1" y="78.2" transform="rotate(-90 227.1 78.2)">1</text>
<text x="229.6" y="78.2" transform="rotate(-90 229.6 78.2)">8</text>
<text x="232.2" y="78.8" transform="rotate(-90 232.2 78.8)">10</text>
<text x="206.3" y="135.6">1</text>
<text x="215.6" y="132.8" transform="rotate(-90 215.6 132.8)">8</text>
<text x="206.3" y="138.2">6</text>
<text x="206.3" y="140.7">5</text>
<text x="206.3" y="143.3">2</text>
<text x="206.3" y="145.8">3</text>
<text x="206.3" y="148.3">7</text>
<text x="215.6" y="155.6" transform="rotate(-90 215.6 155.6)">4</text>
<text x="102.8" y="157.2">1</text>
<text x="102.8" y="159.8">2</text>
<text x="102.8" y="162.3">3</text>
<text x="102.8" y="164.8">4</text>
<text x="102.8" y="167.4">5</text>
<text x="102.8" y="169.9">6</text>
<text x="102.8" y="172.5">7</text>
<text x="102.8" y="175">8</text>
<text x="142.2" y="180.1">9</text>
</g>
<g font-size="1.8" fill="#7f7fff">
<text x="204.3" y="59.4">SPI_MOSI</text>
<text x="205.4" y="56.8">SPI_CLK</text>
<text x="72.9" y="65.7">RXD1</text>
<text x="73.8" y="63.2">TXD1</text>
<text x="204.3" y="61.9">SPI_MISO</text>
<text x="192.9" y="141.9">SPI_MOSI</text>
<text x="193.9" y="139.4">SPI_CLK</text>
<text x="192.9" y="144.5">SPI_MISO</text>
<text x="44.3" y="163.5">SPI_MOSI</text>
<text x="44.3" y="173.7">SPI_MISO</text>
<text x="45.4" y="168.6">SPI_CLK</text>
</g>
<g font-size="1.8" fill="#0f0f0f">
<text x="68.6" y="69.5">gps_pulse</text>
<text x="87.6" y="69.5">gps_led</text>
<text x="99.1" y="154.6">dat2</text>
<text x="97.8" y="174.9">dat1</text>
</g>
<g font-size="1.4" fill="#0ff">
<text x="13.2" y="41.4">DECOUPLING</text>
<text x="23.7" y="41.4">CAPACITORS</text>
<text x="40.6" y="41.1">ANTENNA</text>
<text x="199.1" y="41.1">PI-FILTER</text>
<text x="207.8" y="41.1">ANTENNA</text>
<text x="261.1" y="89.4">DECOUPLING</text>
<text x="271.6" y="89.4">CAPACITORS</text>
<text x="13.5" y="158.2">DECOUPLING</text>
<text x="24" y="158.2">CAPACITORS</text>
<text x="243.1" y="164.6">DECOUPLING</text>
<text x="253.6" y="164.6">CAPACITORS</text>
</g>
<g font-size="1.4" fill="#006464">
<text x="59.3" y="52.8">VCC</text>
<text x="56.3" y="55.3">VDDUSB</text>
<text x="56.5" y="57.9">V_BCKP</text>
<text x="34" y="63">EXTINT0</text>
<text x="58.3" y="63">RXD1</text>
<text x="58.5" y="65.5">TXD1</text>
<text x="34" y="68">RF_IN</text>
<text x="54.1" y="70.6">TIMEPULSE</text>
<text x="34" y="73.1">SS_N</text>
<text x="34" y="75.7">CFG_GPS0/SCK</text>
<text x="56.7" y="73.1">VCC_RF</text>
<text x="34" y="78.2">MISO/CFG_COM1</text>
<text x="34" y="80.7">MOSI/CFG_COM0</text>
<text x="58.4" y="80.7">SDA2</text>
<text x="58.5" y="78.2">SCL2</text>
<text x="34" y="85.8">USB_DM</text>
<text x="34" y="88.4">USB_DP</text>
<text x="55.7" y="96">RSVD_17</text>
<text x="56.6" y="93.4">RSVD_8</text>
<text x="59.1" y="101.1">GND</text>
</g>
<g font-size="1.4" fill="#a90000">
<text x="64.9" y="51.8">23</text>
<text x="64.9" y="56.9">22</text>
<text x="65.4" y="54.4">7</text>
<text x="29.9" y="62">4</text>
<text x="64.9" y="62">21</text>
<text x="64.9" y="64.5">20</text>
<text x="29.4" y="67.1">11</text>
<text x="65.4" y="69.6">3</text>
<text x="29.4" y="74.7">16</text>
<text x="29.4" y="77.2">15</text>
<text x="29.9" y="72.1">2</text>
<text x="64.9" y="77.2">19</text>
<text x="65.4" y="72.1">9</text>
<text x="29.4" y="79.8">14</text>
<text x="64.9" y="79.8">18</text>
<text x="29.9" y="84.8">5</text>
<text x="29.9" y="87.4">6</text>
<text x="64.9" y="95">17</text>
<text x="65.4" y="92.5">8</text>
<text x="64.9" y="100.1">10</text>
<text x="65.7" y="100.1">2</text>
</g>
</svg>
